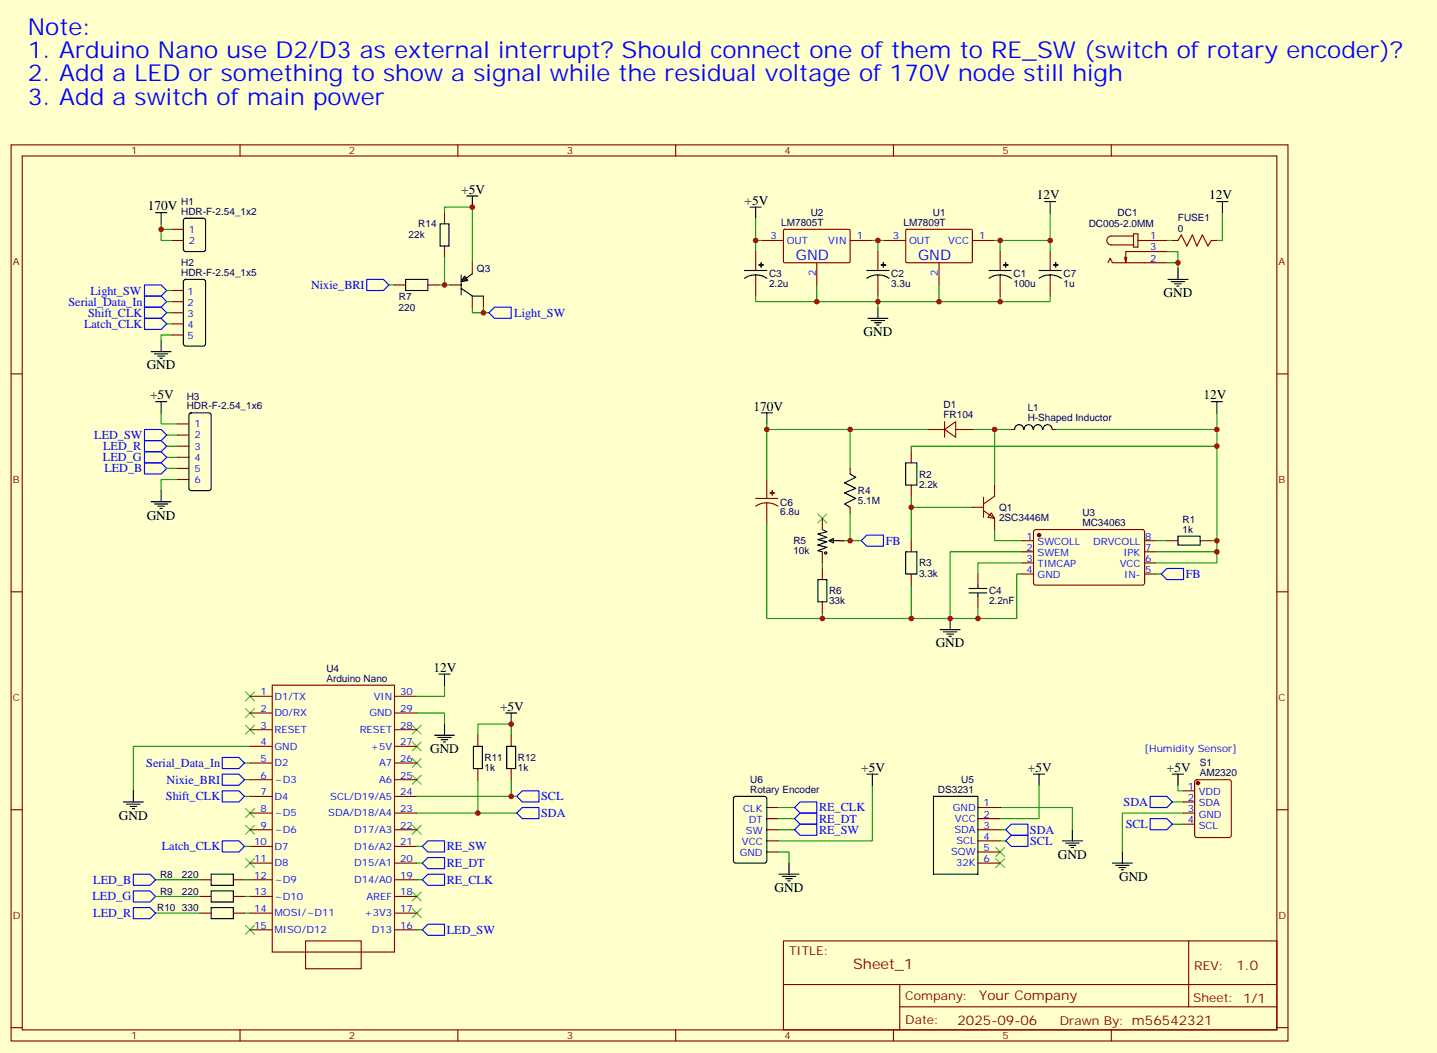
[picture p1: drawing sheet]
<svg xmlns="http://www.w3.org/2000/svg" width="456mm" height="334mm" viewBox="0 0 456 334" stroke-linecap="round" stroke-linejoin="round" font-family="sans-serif">
<path d="M0 0h456.2v334.1h-456.2z" fill="#ffc"/>
<g fill="none" stroke="#870000" stroke-width=".35">
<path d="M3.5 46h405.4v284.3h-405.4zM7.1 49.5h398.2v277.3h-398.2zM76.2 46v3.5M145.3 46v3.5M214.5 46v3.5M283.6 46v3.5M352.8 46v3.5M241.7 76.3h7M248.8 73l.3-.2h20.6l.2 .3-.1 10.1-.3 .2-20.6-.1-.2-.3zM269.9 76.3h7M280.5 76.3h7M287.6 73l.3-.2h20.6l.2 .3-.1 10.1-.3 .2-20.6-.1-.2-.3z"/>
<path d="M308.7 76.3h7M317.5 79.8v6M359.8 74.2h1.4v4.2h-1.4zM359.8 74.9h-7a1.41 1.41 0 0 0-1.4 1.4 1.41 1.41 0 0 0 1.4 1.4h7M361.2 76.3h9.2M370.4 79.8h-13v3.6l-.4-1.8M372.2 76.3h1.7l1.1-1.8 1.8 3.6 1.7-3.6 1.4 3.6 1.8-3.6 1.8 3.6 1-1.8h1.8M259.3 83.4v7M298.1 83.4v7M317.5 87.2v6.7M351.7 83.4l.7-1.4 .7 1.4h17.3M357.7 81.6l-.3 1.8"/>
<path d="M3.5 118.6h3.6M405.3 118.6h3.6M294.6 136.3h5.3M299.9 136.3l3.5-2.5v4.9zM299.9 133.8v4.9M303.4 136.3h5.3M239.9 158.2h7M243.4 159.6l-1.8 .2-1.7 .8M243.4 159.6l1.9 .2 1.6 .8M243.4 152.2v6M243.4 159.6v6.7M312.2 157.8v6.3"/>
<path d="M315.7 153.9v3.5l-3.5 2.5M308.7 161h3.5M312.2 162l3.5 2.5v3.5M314.7 162.7l1 1.8-2.1-.4zM324.6 171.6h3.5M324.6 175.1h3.5M324.6 178.6h3.5M328.3 168.2l.5-.2 34.1 .1 .5 .6-.1 16.5-.6 .5-34.2-.1-.4-.6v-16.3zM363.4 171.6h3.5M363.4 175.1h3.5M363.4 178.6h3.5M370.4 171.6h3.5"/>
<path d="M381 171.6h3.5M3.5 187.8h3.6M310.4 182.1v3.6M310.4 189.2v3.5M324.6 182.1h3.5M363.4 182.1h3.5M405.3 187.8h3.6M86.4 217.4h38.8v84.7h-38.8zM79.4 236.8h7M79.4 231.5h7M79.4 226.2h7M79.4 220.9h7"/>
<path d="M125.2 236.8h7.1M125.2 231.5h7.1M125.2 226.2h7.1M125.2 220.9h7.1M3.5 256.9h3.6M79.4 258h7M79.4 252.7h7M79.4 247.4h7M79.4 242.1h7M125.2 258h7.1M125.2 252.7h7.1M125.2 247.4h7.1"/>
<path d="M125.2 242.1h7.1M375.7 250.9h3.5M375.7 254.5h3.5M375.7 258h3.5M379.5 247.6l.4-.2h10.3l.6 .4 .1 17.2-.5 .7h-10.5l-.6-.4-.1-17.2zM405.3 256.9h3.6M79.4 279.2h7M79.4 273.9h7M79.4 268.6h7M79.4 263.3h7M125.2 279.2h7.1M125.2 273.9h7.1"/>
<path d="M125.2 268.6h7.1M125.2 263.3h7.1M375.7 261.5h3.5M79.4 295h7M79.4 289.7h7M79.4 284.4h7M97 298.6h17.7v8.8h-17.7zM125.2 295h7.1M125.2 289.7h7.1M125.2 284.4h7.1M248.7 298.6h156.6v28.2h-156.6zM377.3 298.6v20.9"/>
<path d="M248.7 312.4h156.5M285.6 319.5h119.6M285.6 312.4v14.1M3.5 326.1h3.6M76.2 326.8v3.5M145.3 326.8v3.5M214.5 326.8v3.5M283.6 326.8v3.5M352.8 326.8v3.5M405.3 326.1h3.6"/>
</g>
<g fill="none" stroke="#00f" stroke-width=".35">
<path d="M45.9 93.9h5.3l1.7 1.8-1.7 1.8h-5.3zM45.9 97.5h5.3l1.7 1.7-1.7 1.8h-5.3zM45.9 90.4h5.3l1.7 1.8-1.7 1.7h-5.3zM45.9 101h5.3l1.7 1.8-1.7 1.7h-5.3zM45.9 139.8h5.3l1.7 1.8-1.7 1.7h-5.3zM45.9 136.3h5.3l1.7 1.7-1.7 1.8h-5.3zM45.9 146.9h5.3l1.7 1.7-1.7 1.8h-5.3zM45.9 143.3h5.3l1.7 1.8-1.7 1.8h-5.3zM275.2 169.8h5.3v3.5h-5.3l-1.8-1.7zM368.7 182.1l1.7-1.7h5.3v3.5h-5.3zM70.6 240.3h5.2l1.8 1.8-1.8 1.8h-5.2zM70.6 245.6h5.2l1.8 1.8-1.8 1.8h-5.2z"/>
<path d="M70.6 250.9h5.2l1.8 1.8-1.8 1.8h-5.2zM165.8 250.9h5.3v3.6h-5.3l-1.8-1.8zM165.8 256.2h5.3v3.6h-5.3l-1.8-1.8zM254 258h5.3v3.5h-5.3l-1.8-1.7zM254 254.5h5.3v3.5h-5.3l-1.8-1.8zM365.1 259.8h5.3l1.8 1.7-1.8 1.8h-5.3zM365.1 252.7h5.3l1.8 1.8-1.8 1.7h-5.3zM70.6 266.8h5.2l1.8 1.8-1.8 1.7h-5.2zM135.8 272.1h5.3v3.5h-5.3l-1.7-1.7zM252.2 263.3l1.8-1.8h5.3v3.5h-5.3zM42.3 282.7h5.3l1.8 1.7-1.8 1.8h-5.3zM134.1 295l1.7-1.7h5.3v3.5h-5.3z"/>
</g>
<g fill="none" stroke="#000" stroke-width=".35">
<path d="M49.4 67.5h3.5M51.2 67.5v3.5M238.1 65.7h3.6M239.9 65.7v3.6M331.6 64h3.5M333.4 64v3.5M386.3 64h3.5M388.1 64v3.5M278.7 97.5v3.5M314 88.3a6.4 6.4 0 0 1 7 0M314 85.8h7M370.8 88.7h6.3"/>
<path d="M371.8 89.4h4.3M372.9 90.1h2.1M373.6 90.8h.7M373.9 85.1v3.6M48 111.6h6.3M49 112.3h4.3M50.1 113h2.1M50.8 113.7h.7M51.2 108.1v3.5M275.5 101h6.4M276.6 101.7h4.2M277.6 102.4h2.2"/>
<path d="M278.3 103.1h.7M49.4 127.5h3.5M51.2 127.5v3.5M241.7 131h3.5M243.4 131v3.5M384.5 127.5h3.6M386.3 127.5v3.5M48 159.2h6.3M49 159.9h4.3M51.2 155.7v3.5M50.1 160.6h2.1M50.8 161.3h.7"/>
<path d="M373.9 170.1h7.1v2.9h-7.1zM298.4 199.8h6.4M301.6 196.3v3.5M307.6 188.1h5.7M307.6 186.7h5.7M310.4 185.7v1M310.4 188.1v1.1M139.3 213.9h3.6M141.1 213.9v3.5M299.5 200.5h4.2M300.6 201.2h2.1M301.3 201.9h.7"/>
<path d="M137.9 233.3h6.4M139 234h4.2M140.1 234.7h2.1M140.8 235.4h.7M141.1 229.8v3.5M39.2 254.5h6.3M40.2 255.2h4.2M41.3 255.9h2.1M42 256.6h.7M42.3 250.9v3.6M275.2 245.6h3.5M276.9 245.6v3.6"/>
<path d="M372.2 245.6h3.5M373.9 245.6v3.6M247.3 277.4h6.3M248.4 278.1h4.2M249.4 278.8h2.1M250.1 279.5h.7M250.5 273.9v3.5M353.1 273.9h6.4M354.2 274.6h4.2M355.2 275.3h2.2M356 276h.7M356.3 270.3v3.6"/>
</g>
<g fill="none" stroke="#008700" stroke-width=".35">
<path d="M51.2 71v1.8h3.5M51.2 72.8v3.5h3.5M239.9 69.3v7M241.7 76.3h-1.8v3.5M276.9 76.3h3.6M278.7 76.3v3.5M315.7 76.3h1.8M333.4 67.5v8.8h-15.9v3.5M370.4 79.8h3.5v3.6M370.4 76.3h1.8M388.1 67.5v8.8h-1.8M52.9 92.2h1.8"/>
<path d="M52.9 95.7h1.8M52.9 99.2h1.8M239.9 93.9v1.8h58.2M259.3 90.4v5.3M278.7 93.9v3.6M298.1 90.4v5.3h19.4v-1.8M370.4 83.4h3.5v1.7M52.9 102.8h1.8M54.7 106.3h-3.5v1.8M51.2 131v3.5h5.2M52.9 138h3.5M243.4 134.5v17.7"/>
<path d="M294.6 136.3h-24.7v12.3M308.7 136.3h7M321 136.3h-5.3v17.6M335.1 136.3h51.2v38.8h-19.4M386.3 131v5.3M52.9 141.6h3.5M52.9 145.1h3.5M52.9 148.6h3.5M56.4 152.2h-5.2v3.5M289.3 157.4v14.2M386.3 141.6h-97v1.7M243.4 166.3v30h17.7"/>
<path d="M261.1 178.6v1.8M289.3 161h19.4M315.7 168v3.6h8.9M324.6 175.1h-23v21.2h-12.3v-10.6M324.6 178.6h-14.2v3.5M366.9 171.6h3.5M384.5 171.6h1.8M386.3 175.1v3.5h-19.4M261.1 194.5v1.8h28.2M310.4 192.7v3.6M324.6 182.1h-1.8v14.2h-21.2M366.9 182.1h1.8"/>
<path d="M141.1 217.4v3.5h-8.8M79.4 236.8h-37.1v14.1M132.3 226.2h8.8v3.6M77.6 252.7h1.8M77.6 247.4h1.8M77.6 242.1h1.8M132.3 252.7h31.7M132.3 258h31.7M246.9 259.8h5.3M246.9 256.2h5.3M276.9 249.2v17.6h-30M372.2 254.5h3.5"/>
<path d="M373.9 249.2v1.7h1.8M375.7 258h-19.4v12.3M49.4 279.2h14.1M77.6 268.6h1.8M77.6 279.2h1.8M132.3 268.6h1.8M132.3 279.2h1.8M132.3 273.9h1.8M246.9 270.3h3.6v3.6M246.9 263.3h5.3M372.2 261.5h3.5M49.4 289.7h14.1"/>
<path d="M49.4 284.4h14.1M77.6 289.7h1.8M77.6 284.4h1.8M132.3 295h1.8"/>
</g>
<g fill="none" stroke="#3c3" stroke-width=".35">
<path d="M259.6 163.1l2.9 2.8M262.5 163.1l-2.9 2.8M78 219.5l2.8 2.9M80.8 219.5l-2.8 2.9M78 230.1l2.8 2.8M78 224.8l2.8 2.8M80.8 230.1l-2.8 2.8M80.8 224.8l-2.8 2.8M130.9 230.1l2.8 2.8M130.9 235.4l2.8 2.8M133.7 230.1l-2.8 2.8M133.7 235.4l-2.8 2.8"/>
<path d="M78 256.6l2.8 2.8M80.8 256.6l-2.8 2.8M130.9 240.7l2.8 2.8M130.9 246l2.8 2.8M133.7 240.7l-2.8 2.8M133.7 246l-2.8 2.8M78 272.5l2.8 2.8M78 261.9l2.8 2.8M80.8 272.5l-2.8 2.8M80.8 261.9l-2.8 2.8M130.9 261.9l2.8 2.8M133.7 261.9l-2.8 2.8"/>
<path d="M78 293.6l2.8 2.8M80.8 293.6l-2.8 2.8M130.9 283l2.8 2.9M130.9 288.3l2.8 2.8M133.7 283l-2.8 2.9M133.7 288.3l-2.8 2.8"/>
</g>
<g fill="#870000" stroke="#870000" stroke-width=".35">
<path d="M244.5 156.4h1.4z"/>
<path d="M245.1 155.7l.1 1.4z"/>
<circle cx="380.3" cy="248.5" r=".53"/>
<circle cx="329.8" cy="169.8" r=".53"/>
</g>
<g fill="#870000" stroke="#000" stroke-width=".35">
<path d="M318.6 84.1h1.4z"/>
<path d="M319.2 83.4l.1 1.4z"/>
</g>
<path d="M278.7 79.8v6M278.7 87.2v6.7" fill="none" stroke="#870000" stroke-width=".35"/>
<path d="M275.2 88.3a6.4 6.4 0 0 1 7 0M275.2 85.8h7" fill="none" stroke="#000" stroke-width=".35"/>
<g fill="#870000" stroke="#000" stroke-width=".35">
<path d="M279.8 84.1h1.4z"/>
<path d="M280.4 83.4l.1 1.4z"/>
</g>
<path d="M239.9 79.8v6M239.9 87.2v6.7" fill="none" stroke="#870000" stroke-width=".35"/>
<path d="M236.4 88.3a6.4 6.4 0 0 1 7 0M236.4 85.8h7" fill="none" stroke="#000" stroke-width=".35"/>
<g fill="#870000" stroke="#000" stroke-width=".35">
<path d="M240.9 84.1h1.5z"/>
<path d="M241.6 83.4l.1 1.4z"/>
</g>
<path d="M333.4 79.8v6M333.4 87.2v6.7" fill="none" stroke="#870000" stroke-width=".35"/>
<path d="M329.8 88.3a6.4 6.4 0 0 1 7.1 0M329.8 85.8h7.1" fill="none" stroke="#000" stroke-width=".35"/>
<g fill="#870000" stroke="#000" stroke-width=".35">
<path d="M334.4 84.1h1.4z"/>
<path d="M335.1 83.4v1.4z"/>
</g>
<path d="M141.1 67.5v-1.8h8.8v17.7M333.4 76.3v3.5M123.5 90.4h1.7M139.3 90.4h3.6M141.1 81.6v8.8M149.9 97.5v1.7h5.3M333.4 93.9v1.8h-15.9" fill="none" stroke="#008700" stroke-width=".35"/>
<path d="M116.4 88.7h5.3l1.8 1.7-1.8 1.8h-5.3z" fill="none" stroke="#00f" stroke-width=".35"/>
<path d="M139.7 71h2.8v7.1h-2.8zM148.2 62.2h3.5M149.9 62.2v3.5M146.4 91.5l3.5 2.4M146.4 87.2v6.4M149.9 86.9l-3.5 2.5" fill="none" stroke="#000" stroke-width=".35"/>
<path d="M141.1 67.5v3.5M141.1 78.1v3.5M142.9 90.4h3.5M149.9 83.4v3.5M149.9 93.9v3.6M153.5 93.9v3.6" fill="none" stroke="#870000" stroke-width=".35"/>
<path d="M147.5 87.6l1 1.4-2.1 .4z" fill="#870000" stroke="#000" stroke-width=".35"/>
<g fill="none" stroke="#000" stroke-width=".35">
<path d="M58.4 69.5l.5-.2h5.7l.6 .4 .1 9.4-.5 .7h-5.9l-.6-.4-.1-9.4zM58.4 88.9l.5-.2h5.7l.6 .4 .1 20-.5 .7h-5.9l-.6-.4-.1-20zM128.8 88.7h7v3.5h-7zM149.9 93.9h3.6M60.2 131.2l.5-.2h5.6l.7 .4v23.6l-.4 .6-5.9 .1-.7-.5v-23.5zM322.1 136.3a1.41 1.41 0 0 1 1.4-1.6 1.41 1.41 0 0 1 1.4 1.6M325.1 136.3a1.41 1.41 0 0 1 1.4-1.6 1.41 1.41 0 0 1 1.4 1.6M328.1 136.3a1.41 1.41 0 0 1 1.4-1.6 1.41 1.41 0 0 1 1.4 1.6M331.2 136.3a1.41 1.41 0 0 1 1.4-1.6 1.41 1.41 0 0 1 1.4 1.6M269.9 150.4l1.7 1-3.5 1.8 3.5 1.8-3.5 1.4 3.5 1.8-3.5 1.7 1.8 1.1M287.5 146.9h3.5v7h-3.5zM261.1 168l1.4 .7-2.9 .7 2.9 1.1-2.9 .7 2.9 .7-2.9 1.1 2.9 .7-2.9 1 1.5 .4"/>
<path d="M263.2 171.6l1.4-.7v1.4zM263.2 171.6h4.9M287.5 175.1h3.5v7h-3.5zM259.6 183.9h2.9v7.1h-2.9zM150.3 236.8h2.8v7.1h-2.8zM160.5 226.2h3.5M160.9 236.8h2.8v7.1h-2.8zM162.3 226.2v3.6M233.1 252.9l.4-.2h9.2l.7 .4v20.1l-.4 .6-9.5 .1-.6-.5-.1-20zM296.3 252.7h14.1v24.7h-14.1zM328.1 245.6h3.5M329.8 245.6v3.6"/>
<path d="M67 277.4h7.1v3.5h-7.1zM337.3 266.8h6.3M338.3 267.5h4.2M339.4 268.2h2.1M340.1 268.9h.7M340.4 263.3v3.5M67 288h7.1v3.5h-7.1zM67 282.7h7.1v3.5h-7.1z"/>
<circle cx="262.1" cy="175.4" r=".35"/>
</g>
<path d="M153.5 97.5v1.7M243.4 136.3h26.5M268.1 171.6h5.3M269.9 162.7v8.9M151.7 233.3v-3.5h10.6v3.5M151.7 247.4v10.6M162.3 247.4v5.3M317.5 256.2h22.9v7.1M329.8 249.2v10.6h-12.3M317.5 263.3h1.8M317.5 266.8h1.8" fill="none" stroke="#008700" stroke-width=".35"/>
<path d="M155.2 99.2l1.8-1.7h5.3v3.5h-5.3zM42.3 277.4h5.3l1.8 1.8-1.8 1.7h-5.3zM134.1 279.2l1.7-1.8h5.3v3.5h-5.3zM135.8 266.8h5.3v3.5h-5.3l-1.7-1.7zM319.3 263.3l1.7-1.8h5.3v3.5h-5.3zM319.3 266.8l1.7-1.8h5.3v3.6h-5.3zM42.3 288h5.3l1.8 1.7-1.8 1.8h-5.3z" fill="none" stroke="#00f" stroke-width=".35"/>
<path d="M316.1 268.9l2.8 2.8M316.1 272.5l2.8 2.8M318.9 268.9l-2.8 2.8M318.9 272.5l-2.8 2.8" fill="none" stroke="#3c3" stroke-width=".35"/>
<g fill="none" stroke="#870000" stroke-width=".35">
<path d="M54.7 72.8h3.5M54.7 76.3h3.5M54.7 92.2h3.5M54.7 95.7h3.5M54.7 99.2h3.5M125.2 90.4h3.6M135.8 90.4h3.5M54.7 102.8h3.5M54.7 106.3h3.5M56.4 134.5h3.6M56.4 138h3.6M321 136.3h1.1"/>
<path d="M334.1 136.3h1M56.4 141.6h3.6M56.4 145.1h3.6M56.4 148.6h3.6M56.4 152.2h3.6M269.9 148.6v1.8M289.3 143.3v3.6M289.3 153.9v3.5M261.1 164.5v3.5M261.1 175.1v3.5M266.3 171.6h1.8M269.9 161v1.7"/>
<path d="M289.3 171.6v3.5M261.1 180.4v3.5M261.1 191v3.5M289.3 182.1v3.6M151.7 233.3v3.5M162.3 233.3v3.5M151.7 243.9v3.5M162.3 243.9v3.5M243.4 259.8h3.5M243.4 256.2h3.5M310.4 259.8h7.1M310.4 256.2h7.1"/>
<path d="M63.5 279.2h3.5M74.1 279.2h3.5M243.4 266.8h3.5M243.4 263.3h3.5M243.4 270.3h3.5M310.4 266.8h7.1M310.4 263.3h7.1M310.4 270.3h7.1M310.4 273.9h7.1M63.5 289.7h3.5M63.5 284.4h3.5M74.1 289.7h3.5"/>
<path d="M74.1 284.4h3.5"/>
</g>
<g fill="#c00">
<circle cx="51.2" cy="72.8" r=".88"/>
<circle cx="373.9" cy="83.4" r=".88"/>
<circle cx="386.3" cy="136.3" r=".88"/>
<circle cx="386.3" cy="141.6" r=".88"/>
<circle cx="289.3" cy="161" r=".88"/>
<circle cx="386.3" cy="175.1" r=".88"/>
<circle cx="386.3" cy="171.6" r=".88"/>
<circle cx="315.7" cy="136.3" r=".88"/>
<circle cx="278.7" cy="76.3" r=".88"/>
<circle cx="239.9" cy="76.3" r=".88"/>
<circle cx="278.7" cy="95.7" r=".88"/>
<circle cx="259.3" cy="95.7" r=".88"/>
<circle cx="298.1" cy="95.7" r=".88"/>
<circle cx="289.3" cy="196.3" r=".88"/>
<circle cx="261.1" cy="196.3" r=".88"/>
<circle cx="310.4" cy="196.3" r=".88"/>
<circle cx="317.5" cy="76.3" r=".88"/>
<circle cx="333.4" cy="76.3" r=".88"/>
<circle cx="317.5" cy="95.7" r=".88"/>
<circle cx="141.1" cy="90.4" r=".88"/>
<circle cx="153.5" cy="99.2" r=".88"/>
<circle cx="269.9" cy="136.3" r=".88"/>
<circle cx="243.4" cy="136.3" r=".88"/>
<circle cx="301.6" cy="196.3" r=".88"/>
<circle cx="269.9" cy="171.6" r=".88"/>
<circle cx="149.9" cy="65.7" r=".88"/>
<circle cx="162.3" cy="229.8" r=".88"/>
<circle cx="162.3" cy="252.7" r=".88"/>
<circle cx="151.7" cy="258" r=".88"/>
</g>
<g font-size="7.4" fill="#00f">
<text x="8.8" y="11">Note:</text>
<text x="8.8" y="18.5">1. Arduino Nano use D2/D3 as external interrupt? Should connect one of them to RE_SW (switch of rotary encoder)?</text>
<text x="8.8" y="25.9">2. Add a LED or something to show a signal while the residual voltage of 170V node still high</text>
<text x="8.8" y="33.3">3. Add a switch of main power</text>
</g>
<g font-size="4.6" fill="#00f">
<text x="252.7" y="82.7">GND</text>
<text x="291.5" y="82.7">GND</text>
</g>
<text font-size="4.6" fill="#800" x="270.8" y="307.6">Sheet_1</text>
<g font-size="4.2">
<text x="146.4" y="61.5">+5V</text>
<text x="236.4" y="65">+5V</text>
<text x="329.1" y="63.3">12V</text>
<text x="383.8" y="63.3">12V</text>
<text x="46.9" y="66.8">170V</text>
<text x="369.4" y="94.3">GND</text>
<text x="274.1" y="106.6">GND</text>
<text x="46.6" y="117.2">GND</text>
<text x="47.6" y="126.8">+5V</text>
<text x="239.2" y="130.3">170V</text>
<text x="382.1" y="126.8">12V</text>
<text x="46.6" y="164.9">GND</text>
<text x="297" y="205.4">GND</text>
<text x="137.6" y="213.2">12V</text>
<text x="158.7" y="225.5">+5V</text>
<text x="136.5" y="238.9">GND</text>
<text x="273.4" y="244.9">+5V</text>
<text x="326.3" y="244.9">+5V</text>
<text x="370.4" y="244.9">+5V</text>
<text x="37.7" y="260.1">GND</text>
<text x="335.8" y="272.5">GND</text>
<text x="355.2" y="279.5">GND</text>
<text x="245.9" y="283">GND</text>
</g>
<g font-size="4.2" fill="#800">
<text x="392.5" y="307.8">1.0</text>
<text x="310.9" y="317.4">Your Company</text>
<text x="304" y="325.2">2025-09-06</text>
</g>
<g font-size="3.9" fill="#00f">
<text x="28.7" y="93.5">Light_SW</text>
<text x="98.8" y="91.7">Nixie_BRI</text>
<text x="21.8" y="97">Serial_Data_In</text>
<text x="28" y="100.5">Shift_CLK</text>
<text x="163.3" y="100.5">Light_SW</text>
<text x="26.7" y="104">Latch_CLK</text>
<text x="29.9" y="139.3">LED_SW</text>
<text x="32.7" y="142.7">LED_R</text>
<text x="32.7" y="146.3">LED_G</text>
<text x="33.1" y="149.9">LED_B</text>
<text x="281.2" y="172.8">FB</text>
<text x="376.4" y="183.4">FB</text>
<text x="46.5" y="243.4">Serial_Data_In</text>
<text x="52.9" y="248.7">Nixie_BRI</text>
<text x="52.7" y="253.9">Shift_CLK</text>
<text x="171.8" y="253.9">SCL</text>
<text x="260" y="257.5">RE_CLK</text>
<text x="356.7" y="255.7">SDA</text>
<text x="171.8" y="259.2">SDA</text>
<text x="260" y="261">RE_DT</text>
<text x="357.4" y="262.8">SCL</text>
<text x="51.4" y="269.8">Latch_CLK</text>
<text x="141.8" y="269.8">RE_SW</text>
<text x="260" y="264.5">RE_SW</text>
<text x="327" y="264.5">SDA</text>
<text x="327" y="268">SCL</text>
<text x="141.8" y="275.1">RE_DT</text>
<text x="29.6" y="280.4">LED_B</text>
<text x="141.8" y="280.4">RE_CLK</text>
<text x="29.4" y="285.7">LED_G</text>
<text x="29.6" y="291">LED_R</text>
<text x="141.8" y="296.3">LED_SW</text>
</g>
<g font-size="3.9" fill="#800">
<text x="250.5" y="303.1">TITLE:</text>
<text x="379.1" y="307.8">REV:</text>
<text x="287.4" y="317.3">Company:</text>
<text x="378.7" y="318">Sheet: 1/1</text>
<text x="287.4" y="325">Date:</text>
<text x="336.4" y="325.1">Drawn By: m56542321</text>
</g>
<g font-size="3.2" fill="#800">
<text x="41.6" y="49">1</text>
<text x="110.8" y="49">2</text>
<text x="179.9" y="49">3</text>
<text x="249.1" y="49">4</text>
<text x="318.2" y="49">5</text>
<text x="4.1" y="84.1">A</text>
<text x="405.9" y="84.1">A</text>
<text x="4.1" y="153.2">B</text>
<text x="405.9" y="153.2">B</text>
<text x="4.1" y="222.4">C</text>
<text x="405.9" y="222.4">C</text>
<text x="4.1" y="291.5">D</text>
<text x="405.9" y="291.5">D</text>
<text x="41.6" y="329.8">1</text>
<text x="110.8" y="329.8">2</text>
<text x="179.9" y="329.8">3</text>
<text x="249.1" y="329.8">4</text>
<text x="318.2" y="329.8">5</text>
</g>
<g font-size="3.2" fill="#000080">
<text x="57.5" y="65">H1</text>
<text x="57.5" y="68.2">HDR-F-2.54_1x2</text>
<text x="248" y="71.6">LM7805T</text>
<text x="257.4" y="68.4">U2</text>
<text x="286.8" y="71.6">LM7809T</text>
<text x="296.2" y="68.4">U1</text>
<text x="354.8" y="68.6">DC1</text>
<text x="373.9" y="70.3">FUSE1</text>
<text x="129.7" y="75.7">22k</text>
<text x="132.8" y="72.1">R14</text>
<text x="345.6" y="72.1">DC005-2.0MM</text>
<text x="373.9" y="73.5">0</text>
<text x="57.5" y="87.6">HDR-F-2.54_1x5</text>
<text x="57.5" y="84.5">H2</text>
<text x="151.4" y="86.2">Q3</text>
<text x="244.1" y="88">C3</text>
<text x="282.9" y="88">C2</text>
<text x="321.7" y="88">C1</text>
<text x="337.6" y="88">C7</text>
<text x="126.7" y="95.1">R7</text>
<text x="244.1" y="91.2">2.2u</text>
<text x="282.9" y="91.2">3.3u</text>
<text x="321.7" y="91.2">100u</text>
<text x="337.6" y="91.2">1u</text>
<text x="126.6" y="98.6">220</text>
<text x="59.3" y="129.9">HDR-F-2.54_1x6</text>
<text x="59.3" y="126.8">H3</text>
<text x="299.5" y="129.6">D1</text>
<text x="326.3" y="130.5">L1</text>
<text x="299.5" y="132.8">FR104</text>
<text x="326.3" y="133.7">H-Shaped Inductor</text>
<text x="291.7" y="154.7">2.2k</text>
<text x="291.7" y="151.5">R2</text>
<text x="247.6" y="160.4">C6</text>
<text x="272.3" y="160">5.1M</text>
<text x="272.3" y="156.8">R4</text>
<text x="247.6" y="163.5">6.8u</text>
<text x="317.1" y="165.3">2SC3446M</text>
<text x="317.1" y="162.1">Q1</text>
<text x="343.6" y="166.9">MC34063</text>
<text x="343.6" y="163.8">U3</text>
<text x="375.4" y="165.9">R1</text>
<text x="251.9" y="172.7">R5</text>
<text x="375.4" y="169.1">1k</text>
<text x="251.9" y="175.9">10k</text>
<text x="291.7" y="179.7">R3</text>
<text x="291.7" y="183">3.3k</text>
<text x="263.2" y="191.7">33k</text>
<text x="263.2" y="188.6">R6</text>
<text x="314" y="191.7">2.2nF</text>
<text x="314" y="188.6">C4</text>
<text x="103.6" y="213.4">U4</text>
<text x="103.6" y="216.4">Arduino Nano</text>
<text x="153.8" y="244.7">1k</text>
<text x="153.8" y="241.5">R11</text>
<text x="164.4" y="244.7">1k</text>
<text x="164.4" y="241.5">R12</text>
<text x="380.8" y="243.1">S1</text>
<text x="238.1" y="251.6">Rotary Encoder</text>
<text x="238.1" y="248.4">U6</text>
<text x="297.7" y="251.6">DS3231</text>
<text x="305.1" y="248.5">U5</text>
<text x="380.8" y="246.1">AM2320</text>
<text x="50.8" y="278.5">R8</text>
<text x="57.8" y="278.5">220</text>
<text x="50.8" y="283.8">R9</text>
<text x="57.8" y="283.8">220</text>
<text x="49.9" y="289.1">R10</text>
<text x="57.8" y="289.1">330</text>
</g>
<g font-size="3.2" fill="#00f">
<text x="60" y="73.8">1</text>
<text x="60" y="77.4">2</text>
<text x="244.6" y="76">3</text>
<text x="249.8" y="77.4">OUT</text>
<text x="262.9" y="77.4">VIN</text>
<text x="272" y="76">1</text>
<text x="283.4" y="76">3</text>
<text x="288.6" y="77.4">OUT</text>
<text x="301" y="77.4">VCC</text>
<text x="310.8" y="76">1</text>
<text x="365.1" y="76">1</text>
<text x="365.1" y="79.5">3</text>
<text x="365.1" y="83">2</text>
<text x="258.9" y="87.5" transform="rotate(-90 258.9 87.5)">2</text>
<text x="297.7" y="87.5" transform="rotate(-90 297.7 87.5)">2</text>
<text x="59.5" y="93.6">1</text>
<text x="59.5" y="97.1">2</text>
<text x="59.5" y="100.6">3</text>
<text x="59.5" y="104.2">4</text>
<text x="59.5" y="107.7">5</text>
<text x="61.7" y="135.6">1</text>
<text x="61.7" y="139.1">2</text>
<text x="61.7" y="142.6">3</text>
<text x="61.7" y="146.2">4</text>
<text x="61.7" y="149.7">5</text>
<text x="61.7" y="153.2">6</text>
<text x="325.9" y="171.2">1</text>
<text x="329.4" y="173">SWCOLL</text>
<text x="347" y="173">DRVCOLL</text>
<text x="363.5" y="171.2">8</text>
<text x="325.9" y="174.7">2</text>
<text x="325.9" y="178.3">3</text>
<text x="329.4" y="176.5">SWEM</text>
<text x="356.6" y="176.5">IPK</text>
<text x="363.5" y="178.3">6</text>
<text x="363.5" y="174.7">7</text>
<text x="325.9" y="181.8">4</text>
<text x="329.4" y="180">TIMCAP</text>
<text x="329.4" y="183.6">GND</text>
<text x="355.5" y="180">VCC</text>
<text x="356.9" y="183.6">IN-</text>
<text x="363.5" y="181.8">5</text>
<text x="82.6" y="220.6">1</text>
<text x="127" y="220.6">30</text>
<text x="82.6" y="225.9">2</text>
<text x="87.1" y="222">D1/TX</text>
<text x="87.1" y="227.3">D0/RX</text>
<text x="117.2" y="227.3">GND</text>
<text x="118.7" y="222">VIN</text>
<text x="127" y="225.9">29</text>
<text x="82.6" y="231.2">3</text>
<text x="87.1" y="232.6">RESET</text>
<text x="114.2" y="232.6">RESET</text>
<text x="127" y="231.2">28</text>
<text x="82.6" y="236.5">4</text>
<text x="87.1" y="237.9">GND</text>
<text x="117.8" y="237.9">+5V</text>
<text x="127" y="236.5">27</text>
<text x="363.4" y="238.6">[Humidity Sensor]</text>
<text x="82.6" y="241.8">5</text>
<text x="87.1" y="243.2">D2</text>
<text x="120.3" y="243.2">A7</text>
<text x="127" y="241.8">26</text>
<text x="82.6" y="247.1">6</text>
<text x="87.1" y="248.5">~D3</text>
<text x="120.3" y="248.5">A6</text>
<text x="127" y="247.1">25</text>
<text x="377" y="250.6">1</text>
<text x="82.6" y="252.3">7</text>
<text x="82.6" y="257.6">8</text>
<text x="87.1" y="253.8">D4</text>
<text x="104.8" y="253.8">SCL/D19/A5</text>
<text x="127" y="257.6">23</text>
<text x="127" y="252.3">24</text>
<text x="235.9" y="257.6">CLK</text>
<text x="302.5" y="257.3">GND</text>
<text x="312.2" y="255.9">1</text>
<text x="377" y="254.1">2</text>
<text x="377" y="257.6">3</text>
<text x="380.5" y="252.3">VDD</text>
<text x="380.5" y="255.9">SDA</text>
<text x="82.6" y="262.9">9</text>
<text x="87.1" y="259">~D5</text>
<text x="104.2" y="259">SDA/D18/A4</text>
<text x="127" y="262.9">22</text>
<text x="237.7" y="261.2">DT</text>
<text x="303.1" y="260.8">VCC</text>
<text x="312.2" y="262.9">3</text>
<text x="312.2" y="259.4">2</text>
<text x="377" y="261.2">4</text>
<text x="380.5" y="259.4">GND</text>
<text x="380.5" y="262.9">SCL</text>
<text x="80.6" y="268.2">10</text>
<text x="87.1" y="264.3">~D6</text>
<text x="87.1" y="269.6">D7</text>
<text x="112.4" y="269.6">D16/A2</text>
<text x="112.4" y="264.3">D17/A3</text>
<text x="127" y="268.2">21</text>
<text x="235.5" y="268.2">VCC</text>
<text x="236.8" y="264.7">SW</text>
<text x="303" y="264.3">SDA</text>
<text x="303.6" y="267.9">SCL</text>
<text x="312.2" y="266.5">4</text>
<text x="312.2" y="270">5</text>
<text x="80.6" y="273.5">11</text>
<text x="87.1" y="274.9">D8</text>
<text x="112.4" y="274.9">D15/A1</text>
<text x="127" y="273.5">20</text>
<text x="234.8" y="271.7">GND</text>
<text x="301.9" y="271.4">SQW</text>
<text x="303.5" y="274.9">32K</text>
<text x="312.2" y="273.5">6</text>
<text x="80.6" y="278.8">12</text>
<text x="87.1" y="280.2">~D9</text>
<text x="112.4" y="280.2">D14/A0</text>
<text x="127" y="278.8">19</text>
<text x="80.6" y="284.1">13</text>
<text x="87.1" y="285.5">~D10</text>
<text x="116.3" y="285.5">AREF</text>
<text x="127" y="284.1">18</text>
<text x="80.6" y="289.4">14</text>
<text x="87.1" y="290.8">MOSI/~D11</text>
<text x="115.7" y="290.8">+3V3</text>
<text x="127" y="289.4">17</text>
<text x="80.6" y="294.7">15</text>
<text x="87.1" y="296.1">MISO/D12</text>
<text x="118.1" y="296.1">D13</text>
<text x="127" y="294.7">16</text>
</g>
</svg>
